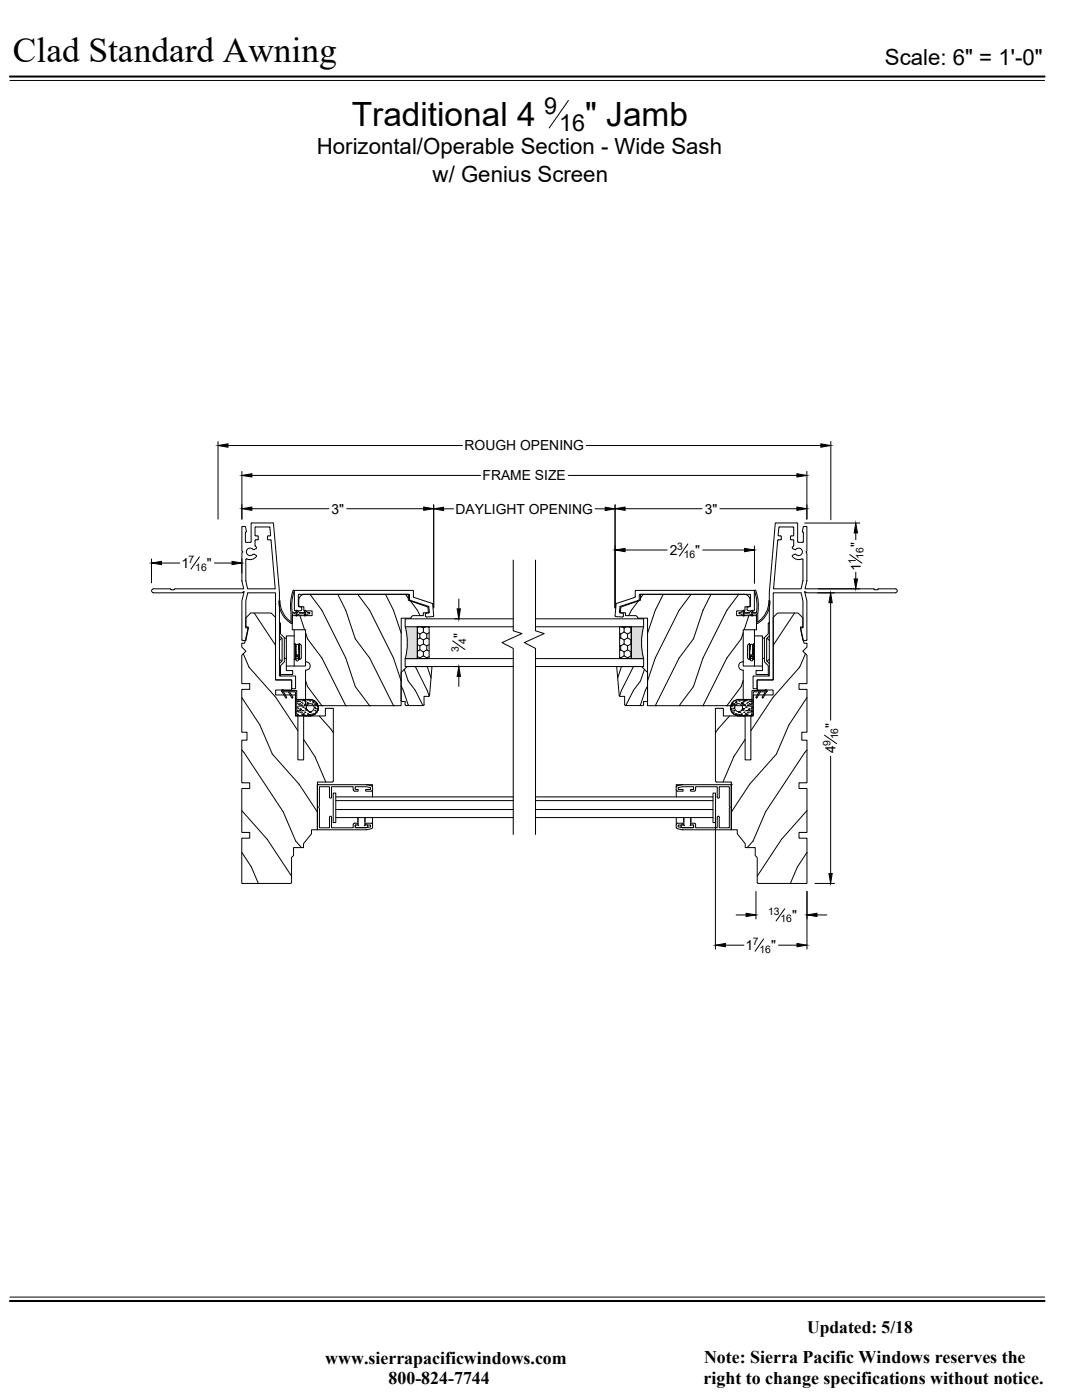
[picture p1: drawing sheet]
<svg xmlns="http://www.w3.org/2000/svg" width="216mm" height="279mm" viewBox="0 0 216 279" stroke-linecap="round" stroke-linejoin="round" font-family="sans-serif">
<!-- layer: DIM -->
<g fill="none" stroke="#000" stroke-width=".2">
<path d="M2 16.1h206.4M113.4 20.1l-3.8 5.4M43.5 88.1v15.5M45.5 88.9h46.8M48.3 94.1v9.5M50.3 94.9h45.6M113.4 94.9h45.6M117 88.9h46.8M161 94.1v9.5M165.8 88.1v15.6M30.2 111.6v4.7M32.2 112.4h3.7"/>
<path d="M39.8 111.1l-1.7 2.5M42.8 112.4h3.5M48.3 111.6v2.8M50.3 101.5h15.3M69.2 101.5h15.3M86.5 100.7v20.6M88.5 101.6h2M91.6 119.5v2M118.8 101.6h2M122.7 100.7v20.6M124.7 101.5h15.4M124.7 109.8h8.4"/>
<path d="M137.3 108.6l-1.7 2.4M140.2 109.8h8.4M143.6 101.5h15.4M150.5 109v7.4M160.6 104.4h11M163.2 118.3h3.3M163.3 117.5h8.3M169.6 110.7l2.4 1.7M170.8 106.4v1.3M170.8 114.2v1.3M90.3 127.9l2.5 1.7M90.7 123.5h1"/>
<path d="M90.7 133h1M91.6 135v2M165.7 120.3v23.4M164.5 146.7l2.4 1.7M165.7 150.9v23.4M142.8 163.2v26.2M150.8 177.9v5.5M161 177.9v11.5M162.6 176.3h3.9M144.7 188.6h3.7M146.9 182.6h2M152.4 187.4l-1.7 2.4"/>
<path d="M155.3 188.6h3.7M156.6 181.4l-1.7 2.4M163 182.6h2M2 258.9h206.4"/>
</g>
<g fill="#000" stroke="#000" stroke-width=".2">
<path d="M43.5 88.9l2-.3v.7zM48.3 94.9l2-.4v.7zM159 94.5l2 .4-2 .3zM163.8 88.6l2 .3-2 .4zM30.2 112.4l2-.4v.7zM46.3 112l2 .4-2 .3zM48.3 101.5l2-.3v.6zM84.5 101.2l2 .3-2 .3zM86.5 101.6l2-.4v.7zM120.8 101.2l1.9 .4-1.9 .3zM122.7 101.5l2-.3v.6zM122.7 109.8l2-.4v.7z"/>
<path d="M148.6 109.4l1.9 .4-1.9 .3zM159 101.2l2 .3-2 .3zM170.8 104.4l.3 2h-.7zM170.4 115.5h.7l-.3 2zM91.2 121.5h.7l-.3 2zM91.6 133l.3 2h-.7zM165.7 118.3l.4 2h-.7zM165.4 174.3h.7l-.4 2zM142.8 188.6l1.9-.3v.6zM148.9 182.3l1.9 .3-1.9 .3zM159 188.3l2 .3-2 .3zM161 182.6l2-.3v.6z"/>
</g>
<!-- layer: PRODUCTS -->
<g fill="none" stroke="#000" stroke-width=".2">
<path d="M30.6 118.3h17.7l.4-.2-.4 1.8v7.8l.1 .1M34 117.6l-3.4-.1a.39 .39 0 0 0-.3 .4 .39 .39 0 0 0 .3 .4M48.3 105.2v4.8l.2 .1-.2 .2v5.6M48.3 115.9l.3 1.6h-13.8l-.1 .2h-.5l-.1-.1M48.3 115.9h.1M48.9 105.1l-.6 .1M48.9 105.1l.3 .9-.2 .2v1.9l.1 .1M49.1 115.9h.1M49.1 108.2h.9M50.1 104.5v3.6l-.1 .1M50.9 105.3v1.5M50.9 107.9v1"/>
<path d="M50.9 105.3l.1-.1h2.8l.2 1.6M50.9 106.8l.1 .1M50.9 108.9l.1 .1M50.9 109l.3 .4-.6 .3a.79 .79 0 0 0-1.2-.1 .79 .79 0 0 0 0 1.1 .79 .79 0 0 0 1.2-.1l.6 .3a1.49 1.49 0 0 1-2.1 .7v.1M51 106.9h.4M51.4 107.7l-.5 .1M51.4 106.9l.1 .7-.1 .1M53.5 107.7l.6 .1 .8 9.7h-5.5l-.3-1.6v-4.2M53.5 106.9h.4M53.5 106.9l-.1 .2 .1 .6M54 106.8l-.1 .1M54.4 104.4h-4.2l-.1 .1"/>
<path d="M54.5 104.4l.1 .1M54.6 104.5l1.2 13.7v16.7h3.2v2.5h-.8v-1.7h-3.2v-17.4h-5.6l-.3 1.6v5.4h.3M58.5 117.8l.2 .1M58.5 117.8l-.5 2.6 .1 2M58.7 117.9l-.5 2.5 .1 1.8M58.7 118l.1 3.8 1.2 .1 .2-.2v-.4M58.8 117.9l.1-.1h23.5l.1 .1M59.5 118.7v2.3M59.6 119.8l.1 1.2 .9 .1v.8h1.7v1h-4v2.8h2.7v6.4a.83 .83 0 0 1 .9 .8 .83 .83 0 0 1-.9 .8v6.7l.2 .4h18.8l.1-17.4h1.9v-.2l.3-.3h2.2v-.6h1l-.1-1.1-3.9-1.4v-1.2h-20.9a1.2 1.2 0 0 0-1 1.2M61.9 118.6l2.3 3.2 4.8 9.5 1.9 5.7 2.9 3.8M67.4 118.6l1.6 3.2 1.9 5.7 2.9 3.8 4.7 9.5M71.4 118.6l2.4 3.2 4.7 9.5 1.5 4.6"/>
<path d="M76.9 118.6l1.6 3.2 1.6 4.6M80.9 118.6l.6 .8M81.6 118.6h-21.9l-.2 .1M81.6 118.6l.2 1.2 3.7 1.2 .2 1.2-.6 .2M81.9 119.9l1.4 1.9 .5 1.1M82.5 118l.1 1.2M82.6 119.2l3.7 1.3 .2 2.4-.1 .1M102.4 111.8v14.1l1.7 .5-3.9 1.8 2.2 1.2v37.1M106.9 111.8v14.1l1.7 .5-4 1.8 2.3 1.2v37.1M126.7 119.2l-3.8 1.3-.2 2.4M126.8 118l-.1 1.2M126.9 117.8h23.5l.1 .1"/>
<path d="M126.9 117.8l-.1 .1M127.4 119.9l-1.4 1.9-.6 1.1M128.4 118.6l-.6 .8M132.3 118.6l-1.5 3.2-1.6 4.6M137.9 118.6l-2.4 3.2-4.7 9.5-1.6 4.6M141.9 118.6l-1.6 3.2-1.9 5.7-2.9 3.8-4.7 9.5M147.4 118.6l-2.4 3.2-4.7 9.5-1.9 5.7-2.9 3.8M148.6 118.6h-20.8v1.2l-3.9 1.4-.1 1.1h1v.6h2.1l.3 .3v.2h2v17.4h18.9l.2-.4v-6.7a.83 .83 0 0 1-.9-.8 .83 .83 0 0 1 .9-.8v-6.4h2.6v-2.8h-3.9v-1h1.6v-.8l1-.1 .1-1.2M148.6 118.6a1.22 1.22 0 0 1 1.1 1.2M150.5 118v3.8l-.1 .1h-1.1M150.5 117.9l.2-.1a8.2 8.2 0 0 1 .5 4.6v1.8M150.5 117.9l.5 2.5-.1 1.8"/>
<path d="M153.6 120l-.1-.1a5.4 5.4 0 0 1-2.3 4.2M153.6 120a5 5 0 0 1-2.4 4.4h-.3v-1.9h-1l.3 .3-.1 .2-.6-.5h-1.3l.4 .3-.2 .2-.6-.5h-.3v-.2h.3l.6-.5 .2 .2-.4 .3h1.3l.6-.5 .1 .2-.3 .3h1M154.7 104.5l-1.2 13.7v16.7h-3.2v2.5h.8v-1.7h3.2v-17.4h5.5l.4 1.6v5.4h-.4v.1l.4 2.3M154.7 104.5l.1-.1h4.2l.2 .1M155.3 106.8l.1 .1M155.3 107.7h.5M155.3 107.7l-.1 .1-.8 9.7h5.5l.3-1.6M155.4 106.9l.5 .1v.6l-.1 .1M155.4 105.3l-.1 1.5M157.7 107.1v.5M157.8 107.6l.1 .1M157.9 107.7h.3"/>
<path d="M158.2 105.2h-2.6l-.2 .1M158.2 106.9l-.4 .2M158.3 105.2l.1 .1v1.5l-.1 .1M158.3 107.7l.1 .1-.1 1.2M158.3 109l-.2 .4 .4 .3M158.5 110.6l-.4 .3a1.5 1.5 0 0 0 2.1 .7v.1M158.6 109.7h.1a.78 .78 0 0 1 1.1-.1 .78 .78 0 0 1 0 1.1 .78 .78 0 0 1-1.1-.1h-.1M159.2 104.5v3.6l.1 .1M159.3 108.2h.9M160.1 106l.2 .2v1.9l-.1 .1M160.2 115.9h.1M160.2 111.7v4.2"/>
<path d="M160.3 105.2l-.2 .9M160.3 105.2l.6-.1 .1 .1M161 115.9h.1M161 105.2v4.8l-.2 .1 .2 .2v5.6M161 115.9l-.4 1.6h13.8l.1 .2h.6l.1-.2h3.4a.39 .39 0 0 1 .4 .4 .39 .39 0 0 1-.4 .4M178.6 118.3h-17.6l-.4-.2 .4 1.8v7.8l-.1 .1M48.2 139.2l3.6 5.5 2.5 5.8 5.4 6 3.6 5.6M48.4 127.8h.5M48.5 130.5l1.2 2.7 5.3 6 4.4 6.6M49.1 127.7l-.1 .1M49.4 125.3l.1 .1-.4 2.3M50.7 122.3l4.3 6.5"/>
<path d="M55.8 124.3h.2v2.2l.7 .7v4.9l-.7 .8v2M55.8 126.9l.5 .5v4.5l-.5 .5M55.8 131.6l.4 .4M56.2 127.4l-.4 .4M56.6 138.1l.6 1M56.7 131.4h.4M56.7 127.4h.4M57 139.2l.1 .1M57.1 139.3h.1M57.1 132.9h1.6M57.2 139.1l-.1 .2M57.5 138.1l.9 1.2"/>
<path d="M57.8 138.1l.6 1v.2M58.1 122.4v1.8M58.3 122.3h1l-.3-.3 .2-.2 .5 .5h1.3l-.3-.3 .2-.2 .5 .5h.4v.2h-.4l-.5 .5-.2-.2 .3-.3h-1.3l-.5 .5-.2-.2 .3-.3h-1v1.9a3.6 3.6 0 0 1-2-1.9 3.7 3.7 0 0 1-.6-2.6h.1a5.4 5.4 0 0 0 2.3 4.2M58.4 139.3h-.1M58.7 126.9h-1.6v6.9h1.3v.8h-2.4M58.7 128.5h.2M58.7 125.7v7.2M58.8 138.1h-2.5l.7 1.1M58.8 138.1l.2 .1v4.3l.3 .4M58.9 128.5v3.1h-.2M58.9 128.5l.1 .1M59 128.6v2.9"/>
<path d="M59 128.9l.1 .1M59 131.5l-.1 .1M59 128.8v.2M59 131.1v.5M59.1 137.8h-2.6v-.2l-.3 .2 .1 .2M59.1 137.8l.1 .1 .1 4.7 .3 .2h2.3M59.1 130.7v-1.5a.34 .34 0 0 1-.1-.4 .34 .34 0 0 1 .5-.1l.2 1.9-.6 .1M59.2 130.7v.4M59.2 131.1h.2M59.2 131l-.2 .3M59.2 139.6h2.7M59.2 139.7h2.7"/>
<path d="M59.3 140h.1M59.4 139.7h.1M59.4 130.7v.4M59.4 131l.2 .3M59.5 120.9l.7 .4M59.6 131.1v.5M59.6 139.9h.1M59.6 130.7v.8M59.6 131.5l.1 .1M59.6 128.9v.1M59.7 128.5v3.1v-3.1M59.7 128.5h.1"/>
<path d="M59.7 128.5l-.1 1.2M59.7 128.5l.4 .4v2.3l-.4 .4M59.8 139.9h.1M59.8 140h.1M59.8 122.9l1 2.8M60.3 139.9h.1M60.5 139.7h.1M60.6 139.7h.1M60.6 139.8h.1M60.8 140h.1M60.8 139.8h.1M61 132v.9h-2.3"/>
<path d="M61 126.3l.4 1.2 2.8 3.8 4.8 9.5M61 135.8l.4 1.2 2.8 3.8M61.3 139.7h.1M61.6 139.7h.1M61.8 139.7h.1M61.8 139.9h.1M61.9 139.6a1.64 1.64 0 0 1 1.6 1.6 1.64 1.64 0 0 1-1.6 1.7M61.9 139.7a1.58 1.58 0 0 1 1.6 1.5 1.58 1.58 0 0 1-1.6 1.6M62.1 139.7h.1M80 139.8v-5.6l1.2-1.2h5l-.5 5.8-.2 .2h-.9v1.6M80 136.9l1.6 3.9M80.7 133.6l.7 2.3 1.5 1.9 1.5 3h-3.3l-.3-.2v-.6h-.5l-.2-.2"/>
<path d="M80.9 125.1a11.9 11.9 0 0 1-.1 6.3h2.5v-6.3h-2.5M82.9 133l2.3 4.8 .4 1.1M83.3 125.1h2.3v6.3h-2.3zM83.3 126.2l.5 .3M83.3 128.6l.5 .3M83.3 131l.5 .3M83.5 125.1l-.2 .1M83.8 126.5v.8M83.8 128.9v.8M83.8 131.3v.1M83.8 127.3l-.5 .3M83.8 129.7l-.5 .3"/>
<path d="M83.8 127.3l.7 .4M83.8 129.7l.7 .4M84 125.1l.5 .2M84.5 125.3v.8M84.5 127.7v.8M84.5 130.1v.8M84.5 126.1l-.7 .4M84.5 128.5l-.7 .4M84.5 130.9l-.7 .4M84.5 126.1l.7 .4M84.5 128.5l.7 .4M84.5 130.9l.7 .4"/>
<path d="M84.9 122.5v.5l.2 .1M84.9 125.1l-.4 .2M85.1 122.3l-.2 .2M85.2 126.5v.8M85.2 128.9v.8M85.2 131.3v.1M85.2 127.3l-.7 .4M85.2 129.7l-.7 .4M85.2 127.3l.4 .3M85.2 129.7l.4 .3M85.2 133l.8 2.3M85.4 125.1l.2 .1"/>
<path d="M85.6 126.3l-.4 .2M85.6 128.6l-.4 .3M85.6 131l-.4 .3M86.4 123.1h-1.3M102.4 131.4h-21.6v1.6h21.6M102.4 123.5h-21.6v1.6h21.6M106.9 131.4h21.5v1.6h-21.5M106.9 123.5h21.5v1.6h-21.5M122.8 122.9l.1 .1M122.9 123.1h1.3M123.6 125.1h2.4v6.3h-2.4zM123.6 126.4l.3 .1"/>
<path d="M123.6 128.8l.3 .1M123.6 131.2l.3 .1M123.9 126.5v.8M123.9 128.9v.8M123.9 131.3v.1M123.9 127.3l-.3 .1M123.9 129.7l-.3 .1M123.9 127.3l.6 .4M123.9 129.7l.6 .4M124 133l-.7 2.3M124.1 125.1l.4 .2M124.2 122.3l.2 .2"/>
<path d="M124.4 122.5v.4M124.4 122.9l-.2 .2M124.5 125.3v.8M124.5 127.7v.8M124.5 130.1v.8M124.5 126.1l-.6 .4M124.5 128.5l-.6 .4M124.5 130.9l-.6 .4M124.5 126.1l.7 .4M124.5 128.5l.7 .4M124.5 130.9l.7 .4M125 125.1l-.5 .2"/>
<path d="M125.2 126.5v.8M125.2 128.9v.8M125.2 131.3v.1M125.2 127.3l-.7 .4M125.2 129.7l-.7 .4M125.2 127.3l.7 .4M125.2 129.7l.7 .4M125.5 125.1l.4 .2M125.9 125.3v.8M125.9 127.7v.8M125.9 130.1v.8M125.9 126.1l-.7 .4"/>
<path d="M125.9 128.5l-.7 .4M125.9 130.9l-.7 .4M125.9 126.1l.1 .1M125.9 128.5l.1 .1M125.9 130.9h.1M126 125.3h-.1M126 127.7h-.1M126 130.1h-.1M126.4 133l-2.4 4.8-.4 1.1M128.4 125.1a12.2 12.2 0 0 0 0 6.3h-2.4v-6.3h2.4M128.6 133.6l-.8 2.3-1.4 1.9-1.5 3M129.2 139.8v-5.6l-1.2-1.2h-5l.6 5.8 .2 .2h.8v1.6l.3 .2"/>
<path d="M129.2 136.9l-1.5 3.9M129.2 139.8l-.2 .2M147.2 139.7h.1M147.5 139.9h.1M147.5 139.7h.1M147.6 139.7h.1M147.9 139.7h.1M148.3 132v.9h2.2M148.3 126.3l-.4 1.2-2.9 3.8-4.7 9.5M148.3 135.8l-.4 1.2-2.9 3.8M148.4 139.8h.1M148.5 140h.1"/>
<path d="M148.7 139.8h.1M148.7 139.7h.1M149 139.9h.1M149.1 121.3v.4M149.1 121.7l.2 .2M149.3 121.1l.4-.1v-2.3l-.1-.1h-21.9l-.1 .1-.1 1.1-3.7 1.2-.2 1.2 .6 .2M149.3 121.1l-.2 .2M149.4 122.9l-.9 2.8M149.4 140h.1M149.5 139.9h.1M149.5 128.5v3.1zM149.5 128.5l-.4 .4 .1 2.3 .2 .4 .3-.1"/>
<path d="M149.6 128.5l.1 1.2M149.7 128.9v.1M149.7 130.7v.8M149.7 139.9h.1M149.7 131.1v.5M149.9 131.1h.2M149.9 130.7v.4M149.9 131l-.2 .3M149.9 139.7h.1M150 140h.1M150.1 130.7v.4M150.1 131l.2 .3"/>
<path d="M150.1 130.7l-.5-.1 .1-1.6a.3 .3 0 0 1 .3-.4 .3 .3 0 0 1 .2 .4l-.1 1.7M150.2 128.8v.2M150.2 131.1v.5M150.3 131.5l.1 .1M150.3 128.9l-.1 .1M150.4 128.5l-.1 3M150.4 138.1h2.6l-.8 1.2M150.4 138.1l-.1 .1v4.5l-.4 .2h-2.5a1.65 1.65 0 0 1-1.7-1.7 1.65 1.65 0 0 1 1.7-1.6h2.6M150.5 126.9h1.6v6.9h-1.2v.8h2.4M150.5 128.5h-.1v3.1h.1M150.5 132.9h1.6M150.5 125.7v7.2"/>
<path d="M150.9 139.3h.1M151.5 138.1l-.6 1M151.7 138.1l-.6 1.1-.2 .1v-.2M152.1 139.1v.2M152.1 139.3h.1M152.1 131.4h.4M152.1 127.4h.4M152.7 138.1l-.6 1M153 138l.1-.2-.3-.2v.2h-2.7l-.1 4.8-.3 .2h-2.3a1.59 1.59 0 0 1-1.6-1.6 1.59 1.59 0 0 1 1.6-1.5h2.6M153 127.4l.5 .4M153.5 124.3h-.2v2.2l-.8 .7v4.9l.8 .8v2M153.5 126.9l-.5 .5v4.5l.5 .5"/>
<path d="M153.5 131.6l-.5 .4M158.5 122.3l-4.2 6.5M160.2 127.7l.1 .1M160.3 127.8h.6M160.7 130.5l-1.1 2.7-5.4 6-4.4 6.6M161 139.2l-3.6 5.5-2.5 5.8-5.3 6-3.7 5.6M48.2 149.7l8.3 12.3 2.5 5.8 1.2 1.4M59.3 142h.1M59.3 141.2h.1M59.3 140.3h.1M59.3 141.1h.1M59.3 142.9h2.6"/>
<path d="M59.4 141.8h.1M59.4 142.6h.1M59.4 141.4h.1M59.4 140h.1M59.5 141.9h.1M59.5 140.6h.1M59.5 142.1h.1M59.6 140.9h.1M59.7 140.7h.1M59.7 141.7h.1M59.8 140.4h.1M59.8 141.8h.1"/>
<path d="M59.8 141.5h.1M59.8 140.7h.1M59.9 141.4h.1M59.9 142.2h.1M59.9 140.9h.1M60 141.9h.1M60 141.6h.1M60.1 140.7h.1M60.1 140.2h.1M60.1 140.9h.1M60.1 142.5h.1M60.2 142.1h.1"/>
<path d="M60.2 140.8h.1M60.3 141.8h.1M60.3 142.6h.1M60.3 140.3h.1M60.3 141.1h.1M60.3 142.8h.1M60.4 141.8h.1M60.4 142.6h.1M60.4 141.2h.1M60.5 141.8h.1M60.5 142.4h.1M60.5 141.1h.1"/>
<path d="M60.6 142.5h.1M60.6 147.6l2.3 3.4 2.1 5.1M60.6 142.8h.1M60.6 140.8h.1M60.7 140.6h.1M60.7 142.1h.1M60.8 140.7h.1M60.8 141.4h.1M60.8 142.7h.1M60.9 142.2h.1M60.9 140.7h.1M60.9 140.1h.1"/>
<path d="M60.9 141.5h.1M61 140.8h.1M61 141.7h.1M61 141.5h.1M61.2 140.7h.1M61.2 141.6h.1M61.2 140.3h.1M61.3 140.2h.1M61.3 140.3h.1M61.3 142.5h.1M61.3 141.8h.1M61.3 140.4h.1"/>
<path d="M61.3 142.7h.1M61.4 142.5h.1M61.5 142.6h.1M61.7 142.6h.1M61.7 142.1h.1M61.7 142.2h.1M61.9 142.6h.1M61.9 142.2h.1M61.9 142.1h.1M62.1 142.5h.1M62.3 140.3h.1M62.4 142.5h.1"/>
<path d="M62.4 142.6h.1M62.4 140h.1M62.5 140.1h.1M62.5 140.2h.1M62.5 142.5h.1M62.7 142.6h.1M62.7 142.5h.1M62.7 140.5h.1M62.8 141.2h.1M62.8 141.8h.1M62.9 140.6h.1M62.9 140.4h.1"/>
<path d="M62.9 141.4h.1M62.9 141.9h.1M62.9 142.1h.1M63 140.5h.1M63.1 141.5h.1M63.1 140.6h.1M63.1 142.1h.1M63.2 140.7h.1M63.2 140.5h.1M63.3 140.8h.1M63.3 141h.1M63.4 141.8h.1"/>
<path d="M63.4 141.4h.1M63.4 141.5h.1M63.7 142.9l2.3 2.6 .5 .8M64.2 140.8h.1M66.5 155.9v-14.5h-1.6v1.5h-4.3v8.8h-1.2v-8.8h-.4v-4.2h-4v-1h3.2v-2h-3.2v-12.5l-.9-.9h-4.1l-.9 1v1.8h.5l-.8 3.3h-.6v.7l.9 .9-.9 .8v5.6h1.6v1.2h-1.6v8.5h1.1v1.6h-1.1v8.5h1.6v1.2h-1.6v8.7h1.6v1.2h-1.6v9l9.9-.1 .1-5.1 .4-.4v-1.5h2v-.8l1.6-2v-.8h1.1v-9.5h3M66.5 155.9l-.2 .2M69 140.8h.1M73.8 140.8h.1M78.5 140.8h.1M84.6 140.6l-.2 .2M129 140h-.6v.6l-.2 .2h-3.4M130.8 140.8h.1"/>
<path d="M135.5 140.8h.1M140.3 140.8h.1M142.8 155.9v-14.5h1.5v1.5h4.4v8.8h1.1v-8.8h.5v-4.2h4v-1h-3.2v-2h3.2v-12.5l.9-.9h4l1 1v1.8h-.5l.7 3.3h.6v.7l-.8 .9 .8 .8v5.6h-1.6v1.2h1.6v8.5h-1v1.6h1v8.5h-1.6v1.2h1.6v8.7h-1.6v1.2h1.6v9l-9.8-.1-.1-5.1-.4-.4v-1.5h-2v-.8l-1.6-2v-.8h-1.2v-9.5h-2.9M142.8 155.9l.2 .2M145 140.8h.1M145.6 142.9l-2.4 2.6-.4 .8M145.9 141.5h.1M145.9 141.8h.1M145.9 141.4h.1M145.9 141h.1M146 140.8h.1M146 140.7h.1"/>
<path d="M146.1 140.5h.1M146.1 140.7h.1M146.1 142.1h.1M146.2 140.6h.1M146.2 141.5h.1M146.2 140.5h.1M146.4 142.1h.1M146.4 141.9h.1M146.4 141.4h.1M146.4 140.6h.1M146.4 140.4h.1M146.5 141.2h.1"/>
<path d="M146.5 141.8h.1M146.6 140.5h.1M146.6 142.5h.1M146.6 142.6h.1M146.8 142.5h.1M146.8 140.2h.1M146.8 140.1h.1M146.9 140h.1M146.9 142.5h.1M146.9 142.6h.1M146.9 140.3h.1M147.2 142.5h.1"/>
<path d="M147.3 142.1h.1M147.4 142.2h.1M147.4 142.6h.1M147.5 142.2h.1M147.6 142.6h.1M147.6 142.1h.1M147.8 142.6h.1M147.9 142.5h.1M147.9 140.3h.1M147.9 142.7h.1M147.9 141.8h.1M147.9 140.2h.1"/>
<path d="M147.9 140.4h.1M148 140.3h.1M148.1 141.6h.1M148.1 140.7h.1M148.3 141.7h.1M148.3 141.5h.1M148.3 140.8h.1M148.3 140.1h.1M148.4 142.2h.1M148.4 140.7h.1M148.4 141.4h.1M148.4 142.7h.1"/>
<path d="M148.5 142.1h.1M148.6 140.6h.1M148.6 142.8h.1M148.6 140.8h.1M148.7 142.5h.1M148.7 147.6l-2.3 3.4-2.1 5.1M148.7 141.1h.1M148.7 142.4h.1M148.8 141.8h.1M148.8 141.2h.1M148.9 142.6h.1M148.9 141.8h.1"/>
<path d="M148.9 141.1h.1M148.9 142.8h.1M149 140.3h.1M149 141.8h.1M149 142.6h.1M149.1 142.1h.1M149.1 140.8h.1M149.1 140.9h.1M149.1 142.5h.1M149.1 140.2h.1M149.2 140.7h.1M149.3 141.6h.1"/>
<path d="M149.3 141.9h.1M149.3 140.9h.1M149.4 142.2h.1M149.4 141.4h.1M149.4 140.7h.1M149.4 141.5h.1M149.5 141.8h.1M149.5 140.4h.1M149.5 141.7h.1M149.6 140.7h.1M149.6 140.9h.1M149.7 142.1h.1"/>
<path d="M149.7 140.6h.1M149.8 141.9h.1M149.8 141.4h.1M149.9 140h.1M149.9 142.6h.1M149.9 141.8h.1M149.9 141.1h.1M150 140.3h.1M150 142h.1M150 141.2h.1M161 149.7l-8.2 12.3-2.5 5.8-1.2 1.4M48.2 170.1l2 2.9 1.3 3.3"/>
<path d="M48.2 161.8l5.1 5.7 4.9 7.4M161 170.1l-1.9 2.9-1.4 3.3M161 161.8l-5.1 5.7-4.8 7.4"/>
<circle cx="59.3" cy="131.6" r=".25"/>
<circle cx="150" cy="131.6" r=".25"/>
<circle cx="61.9" cy="141.2" r=".79"/>
<circle cx="147.4" cy="141.2" r=".79"/>
</g>
<g fill="#dbdbdb" stroke="#dbdbdb" stroke-width=".2">
<path d="M80.8 125.1h2.5z"/>
<path d="M81.1 130.5h2.2v.9z"/>
<path d="M126 125.1h2.4z"/>
<path d="M126 130.5h2.2l.2 .9z"/>
<path d="M80.8 125.1l2.5 .9v-.9zM80.8 125.1l2.5 .9h-2.2z"/>
<path d="M81.1 126l2.2 .9v-.9zM81.1 126l2.2 .9h-2.1z"/>
<path d="M81.2 126.9l2.1 .9v-.9zM81.2 126.9l2.1 .9h-2z"/>
<path d="M81.3 127.8l2 .9v-.9zM81.3 127.8l2 .9h-2z"/>
<path d="M81.3 128.7l2 .9v-.9zM81.3 128.7l2 .9h-2.1z"/>
<path d="M81.2 129.6l2.1 .9v-.9zM81.2 129.6l2.1 .9h-2.2z"/>
<path d="M80.8 131.4h2.5zM81.1 130.5l2.2 .9h-2.5z"/>
<path d="M126 125.1l2.2 .9 .2-.9zM126 125.1l2.2 .9h-2.2z"/>
<path d="M126 126l2.1 .9 .1-.9zM126 126l2.1 .9h-2.1z"/>
<path d="M126 126.9l2 .9 .1-.9zM126 126.9l2 .9h-2z"/>
<path d="M126 127.8l2 .9v-.9zM126 127.8l2 .9h-2z"/>
<path d="M126 128.7l2.1 .9-.1-.9zM126 128.7l2.1 .9h-2.1z"/>
<path d="M126 129.6l2.2 .9-.1-.9zM126 129.6l2.2 .9h-2.2z"/>
<path d="M126 131.4h2.4zM126 130.5l2.4 .9h-2.4z"/>
</g>
<!-- layer: 0 -->
<g fill="none" stroke="#000" stroke-width=".2">
<path d="M63.3 156.6h.1M63.3 156.6v9M66.5 158.3h.5v5.9h-.5zM67 159.8h35.4M67 159h35.4M73.1 156.6h-9.8v9h9.8M73.1 156.6h1.2v.4M73.1 156.6l1.1 .2 .1 .3M74.3 157.7v1.3M74.3 157.1v.7l-1.3 .1v-.3h.9v-.4l-.8-.2h-2.2v.6h.6v.3l-.9-.1-.1-.8h-4.3v2.1l-.2 .2-.2-.2v-2.1h-2.1v3.9l-.1 .2 .1 .2v3.9h2.1v-2.1M106.9 159.8h35.4M106.9 159h35.4"/>
<path d="M134.9 157.1l.1 .7 1.3 .1v-.3h-1v-.4l.9-.2h2.2v.6h-.6v.3l.9-.1 .1-.8h4.3v2.1l.2 .2 .2-.2v-2.1h2v3.9l.2 .2-.2 .2v3.9h-2v-2.1M134.9 157.7v1.3M136.2 156.6h9.7v9h-9.7M136.2 156.6h-1.3v.4M136.2 156.6l-1.1 .2-.2 .3M142.3 158.3h.5v5.9h-.5zM145.9 156.6h.1M145.9 156.6v9M65.8 163.1l.2-.2 .2 .2M66.2 163.1v2.1h4.3v-.7l.2-.2h.8v.3h-.6v.6h2.2l.8-.2v-.4h-.9v-.3h1.1l.2 .2v.6l-.1 .2M67 161.6h35.4M67 163.2h35.4"/>
<path d="M71 164.6l-.1 .2M71.4 164.6l.2 .2M71.4 163.2v1.1M72.8 163.2v1.4l-.1 .2M72.8 164.6h.2M73.1 165.6h.1M73.2 164.6l.2 .2M73.4 164.8l-.2 .4h-2.2l-.1-.2M74.2 165.4l-1.1 .2M74.3 163.2v1.3M106.9 161.6h35.4M106.9 163.2h35.4"/>
<path d="M134.9 163.2v1.3M135.1 165.4l1 .2M135.9 164.8l.2 .4h2.1M136.1 164.6l-.2 .2M136.2 165.6h.1M136.3 164.6h.1M136.4 163.2v1.4l.2 .2M137.8 164.6l-.1 .2M137.8 163.2v1.1M138.3 164.6l.1 .2M138.4 165l-.1 .2M143.1 163.1v2.1h-4.3v-.7l-.3-.2h-.7v.3h.6v.6h-2.2l-.9-.2v-.4h1v-.3h-1.1l-.3 .2v.6l.2 .2"/>
<path d="M143.1 163.1l.2-.2 .2 .2"/>
</g>
<!-- layer: DIM -->
<path d="M2 15.3h206.4M2 259.6h206.4" fill="none" stroke="#000" stroke-width=".4"/>
<text font-size="7" x="2.6" y="12.5">Clad Standard Awning</text>
<g font-size="6.7">
<text x="70.2" y="25.2">Traditional 4</text>
<text x="116.8" y="25.2">&quot; Jamb</text>
</g>
<g font-size="4.7">
<text x="108.5" y="22.8">9</text>
<text x="111.6" y="26.2">16</text>
</g>
<g font-size="4.4">
<text x="176.6" y="12.9">Scale: 6&quot; = 1'-0&quot;</text>
<text x="63.2" y="30.7">Horizontal/Operable Section - Wide Sash</text>
<text x="86.3" y="36.2">w/ Genius Screen</text>
</g>
<g font-size="3.6">
<text x="64.9" y="272.2">www.sierrapacificwindows.com</text>
<text x="140.5" y="272.1">Note: Sierra Pacific Windows reserves the</text>
<text x="77.5" y="276.2">800-824-7744</text>
<text x="140.4" y="276.1">right to change specifications without notice.</text>
</g>
<text font-size="3.5" x="161.1" y="266">Updated: 5/18</text>
<g font-size="2.8">
<text x="92.7" y="89.9">ROUGH OPENING</text>
<text x="96.3" y="95.9">FRAME SIZE</text>
<text x="66.2" y="102.5">3&quot;</text>
<text x="90.9" y="102.5">DAYLIGHT OPENING</text>
<text x="140.6" y="102.5">3&quot;</text>
<text x="36.2" y="113.4">1</text>
<text x="41.3" y="113.4">&quot;</text>
<text x="133.7" y="110.8">2</text>
<text x="138.7" y="110.8">&quot;</text>
<text x="171.8" y="113.9" transform="rotate(-90 171.8 113.9)">1</text>
<text x="171.8" y="109.2" transform="rotate(-90 171.8 109.2)">&quot;</text>
<text x="92.5" y="127.4" transform="rotate(-90 92.5 127.4)">&quot;</text>
<text x="166.7" y="145.2" transform="rotate(-90 166.7 145.2)">&quot;</text>
<text x="166.7" y="150.3" transform="rotate(-90 166.7 150.3)">4</text>
<text x="158.1" y="183.6">&quot;</text>
<text x="148.8" y="189.6">1</text>
<text x="153.8" y="189.6">&quot;</text>
</g>
<g font-size="2.1">
<text x="37.6" y="112.4">7</text>
<text x="39" y="113.9">16</text>
<text x="135.1" y="109.8">3</text>
<text x="136.4" y="111.3">16</text>
<text x="170.8" y="112.5" transform="rotate(-90 170.8 112.5)">1</text>
<text x="172.3" y="111.5" transform="rotate(-90 172.3 111.5)">16</text>
<text x="91.6" y="130.1" transform="rotate(-90 91.6 130.1)">3</text>
<text x="93" y="128.5" transform="rotate(-90 93 128.5)">4</text>
<text x="165.7" y="148.9" transform="rotate(-90 165.7 148.9)">9</text>
<text x="167.2" y="147.5" transform="rotate(-90 167.2 147.5)">16</text>
<text x="153.3" y="182.6">13</text>
<text x="155.7" y="184.1">16</text>
<text x="150.2" y="188.6">7</text>
<text x="151.5" y="190.1">16</text>
</g>
</svg>
